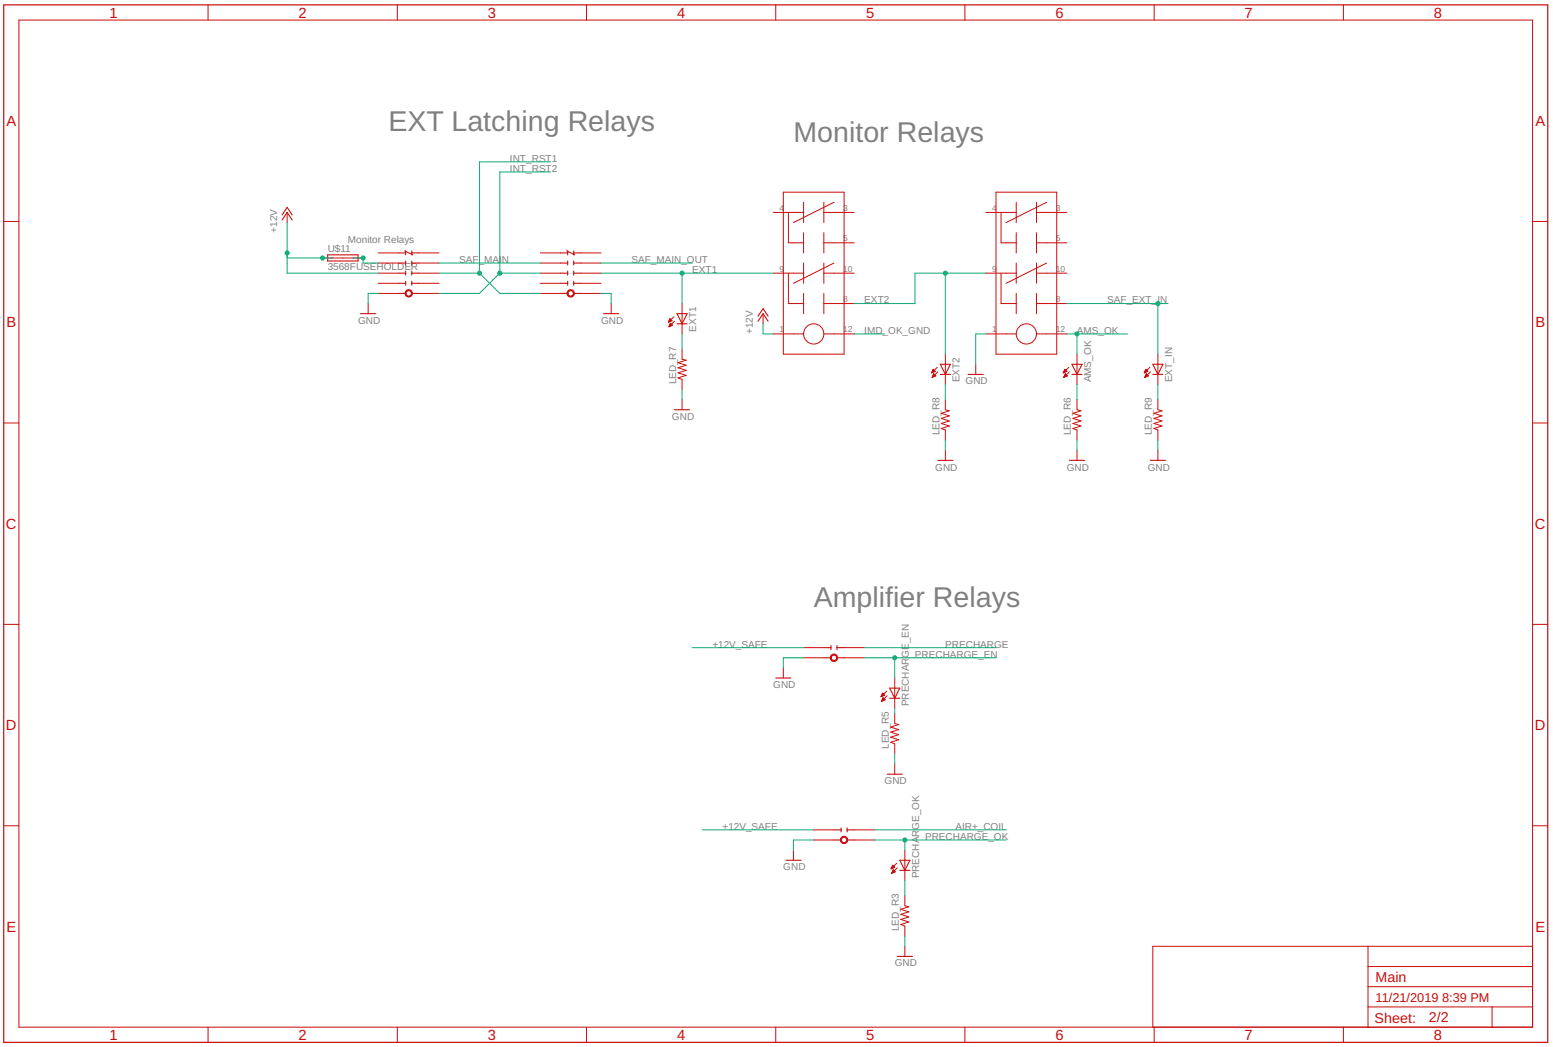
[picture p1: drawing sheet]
<svg xmlns="http://www.w3.org/2000/svg" width="273mm" height="184mm" viewBox="0 0 273 184" stroke-linecap="round" stroke-linejoin="round" font-family="sans-serif">
<g fill="none" stroke="#c90d0c" stroke-width=".18">
<path d="M3.3 3.5h265.8v176.9h-265.8zM36.5 .9v2.6M69.8 .9v2.6M103 .9v2.6M136.2 .9v2.6M169.4 .9v2.6M202.6 .9v2.6M235.9 .9v2.6M.7 38.9h2.6M50.4 37.3v1.8M135.8 37.3h5.3M137.5 33.8h10.7v28.4h-10.7z"/>
<path d="M138.4 37.3v5.3h2.7M141.1 35.5v3.6M144.7 35.5v3.6M144.7 37.3h5.3M146.4 35.5l-7.1 3.6M173.1 37.3h5.3M174.9 33.8h10.6v28.4h-10.6zM175.8 37.3v5.3h2.6M178.4 35.5v3.6M182 37.3h5.3M182 35.5v3.6M183.8 35.5l-7.1 3.6"/>
<path d="M269.1 38.9h2.7M56.6 45.3h7.2M64.6 53.3v1.8M66.4 51.5h3.6M66.4 44.4h3.6M66.4 49.8h3.6M66.4 48h3.6M66.4 46.2h3.6M73.5 51.5h3.6M73.5 44.4h3.6M73.5 49.8h3.6M73.5 48h3.6"/>
<path d="M73.5 46.2h3.6M94.9 51.5h3.5M94.9 44.4h3.5M94.9 49.8h3.5M94.9 48h3.5M94.9 46.2h3.5M102 51.5h3.5M102 44.4h3.5M102 49.8h3.5M102 48h3.5M102 46.2h3.5M107.3 53.3v1.8"/>
<path d="M117.4 56.5h.1M117.4 56.4h.3M117.5 56.4h.4M117.5 57.4h.1M117.5 56.3h.5M117.5 57.3h.2M117.5 56.2h.4M117.5 57.2h.4M117.6 56.1h.2M117.6 57.1h.5M117.6 56.1h.1M117.6 57.1h.4"/>
<path d="M117.6 56l.4 .3-.6 .3zM117.6 56h.1M117.6 57h.3M117.7 56.9h.1M117.7 56.8h.1M118.1 57.1l-.4-.3-.2 .6M118.1 57.1l-.6 .3M118.3 55.6l-.9 1M118.4 56.4l-.9 1M119.8 53.3v5.3M134 55.1v1.8M135.8 48h5.3"/>
<path d="M135.8 58.6h5.3M138.4 48v5.3h2.7M141.1 40.9v3.5M141.1 46.2v3.6M141.1 51.5v3.6M144.7 48h5.3M144.7 40.9v3.5M144.7 46.2v3.6M144.7 51.5v3.6M144.7 58.6h5.3M144.7 53.3h5.3M144.7 42.6h5.3"/>
<path d="M146.4 46.2l-7.1 3.6M173.1 48h5.3M173.1 58.6h5.3M175.8 48v5.3h2.6M178.4 40.9v3.5M178.4 46.2v3.6M178.4 51.5v3.6M182 48h5.3M182 58.6h5.3M182 53.3h5.3M182 42.6h5.3M182 40.9v3.5"/>
<path d="M182 46.2v3.6M182 51.5v3.6M183.8 46.2l-7.1 3.6M.7 74.3h2.6M119.8 61.3v1.8l.7 .2-1.5 .4 1.5 .4-1.5 .5 1.5 .4-1.5 .5 1.5 .4-1.5 .5 .8 .2v1.8M119.8 70.2v1.8M163.6 65.4h.1M163.6 65.4h.2M163.7 65.3h.3M163.7 66.3h.1M163.7 65.2h.5M163.7 66.2h.2"/>
<path d="M163.7 65.1h.4M163.7 66.1h.4M163.8 65.1h.3M163.8 66h.4M163.8 65h.2M163.8 66h.5M163.8 64.9h.1M163.8 65.9h.4M163.9 65.8h.2M163.9 65.7h.1M163.9 65.6l.4 .4-.6 .3zM164.2 65.2l-.4-.3-.2 .6"/>
<path d="M164.2 65.2l-.6 .3M164.6 64.5l-1 1M164.7 65.3l-1 1M166 62.2v5.3M166 70.2v1.8l.7 .1-1.4 .5 1.4 .4-1.4 .5 1.4 .4-1.4 .5 1.4 .4-1.4 .5 .7 .2v1.8M166 79.1v1.7M171.3 64v1.8M186.7 65.4h.1M186.8 65.4h.2M186.8 65.3h.3M186.8 66.3h.1M186.8 65.2h.5"/>
<path d="M186.8 66.2h.2M186.8 65.1h.4M186.9 66.1h.3M186.9 65.1h.3M186.9 66h.4M186.9 65h.2M186.9 64.9h.1M186.9 65.9h.4M187 65.8h.2M187 65.7h.1M187 65.6l.4 .4-.6 .3zM187.3 65.2l-.3-.3-.3 .6"/>
<path d="M187.3 65.2l-.6 .3M187.7 64.5l-1 1M187.8 65.3l-1 1M189.1 62.2v5.3M189.1 70.2v1.8l.7 .1-1.4 .5 1.4 .4-1.4 .5 1.4 .4-1.4 .5 1.4 .4-1.4 .5 .7 .2v1.8M189.1 79.1v1.7M200.9 65.4h.1M201 65.4h.2M201 65.3h.4M201 66.3h.1M201 65.2h.5M201 66.2h.2"/>
<path d="M201.1 65.1h.4M201.1 66.1h.3M201.1 65.1h.3M201.1 66h.5M201.1 65h.2M201.2 64.9h.1M201.2 65.9h.3M201.2 64.9l.3 .3-.6 .3zM201.2 65.8h.2M201.2 65.7h.2M201.3 65.6l-.3 .7M201.3 65.6l.3 .4-.6 .3"/>
<path d="M201.3 65.7h.1M201.9 64.5l-1 1M202 65.3l-1 1M203.3 62.2v5.3M203.3 70.2v1.8l.7 .1-1.4 .5 1.4 .4-1.4 .5 1.4 .4-1.4 .5 1.4 .4-1.4 .5 .7 .2v1.8M203.3 79.1v1.7M269.1 74.3h2.7M.7 109.7h2.6M137.5 117.3v1.8M141.1 115.5h3.6M141.1 113.7h3.6M148.2 115.5h3.6"/>
<path d="M148.2 113.7h3.6M157.1 119.1v5.3M269.1 109.7h2.7M154.7 122.3h.2M154.7 122.2h.3M154.8 122.1h.4M154.8 123.1h.1M154.8 122.1h.5M154.8 123.1h.3M154.9 122h.3M154.9 121.9h.2M154.9 123h.3"/>
<path d="M154.9 122.9h.5M154.9 121.8h.2M154.9 121.8h.1M154.9 122.8h.4M155 121.7l.3 .4-.6 .3zM155 122.7h.3M155 122.7h.2M155 122.6h.1M155.4 122.9l-.4-.4-.2 .7M155.4 122.9l-.6 .3M155.7 121.4l-1 1M155.8 122.2l-1 1"/>
<path d="M157.1 125.3v1.8l.7 .1-1.4 .5 1.4 .4-1.4 .5 1.4 .4-1.4 .5 1.4 .4-1.4 .5 .7 .2v1.8M157.1 134.2v1.8M.7 145h2.6M139.3 149.3v1.8M142.9 147.5h3.5M142.9 145.7h3.5M150 147.5h3.5M150 145.7h3.5M156.5 152.6h.1M156.5 152.5h.2M156.5 152.4h.4M156.6 152.3h.5"/>
<path d="M156.6 153.3h.1M156.6 152.3h.4M156.6 152.2h.4M156.6 153.2h.3M156.7 153.2h.4M156.7 152.1h.2M156.7 152h.1M156.7 153.1h.5M156.7 153h.4M156.7 152l-.2 .6M156.7 152l.4 .3-.6 .3M156.8 152.9h.2"/>
<path d="M156.8 152.9h.1M156.8 152.7l.4 .4-.6 .3zM156.8 152.8h.1M157.5 151.6l-1 1M157.5 152.4l-.9 1M158.9 149.3v5.3M158.9 157.3v1.8l.7 .1-1.4 .5 1.4 .4-1.4 .5 1.4 .4-1.4 .5 1.4 .4-1.4 .5 .7 .2v1.8M269.1 145h2.7M158.9 166.2v1.8M240.2 176.8h28.9M240.2 166.2v14.2M240.2 173.3h28.9"/>
<path d="M240.2 169.7h28.9M262 176.8v3.6M269.1 166.2h-66.7v14.2M36.5 180.4v2.7M69.8 180.4v2.7M103 180.4v2.7M136.2 180.4v2.7M169.4 180.4v2.7M202.6 180.4v2.7M235.9 180.4v2.7"/>
<circle cx="142.9" cy="58.6" r="1.78"/>
<circle cx="180.2" cy="58.6" r="1.78"/>
</g>
<path d="M.7 .9h271.1v182.2h-271.1z" fill="none" stroke="#c90d0c" stroke-width=".21"/>
<g fill="#c90d0c" stroke="#c90d0c" stroke-width=".18">
<path d="M71.3 51.1a.65 .65 0 0 1 1 .1 .65 .65 0 0 1-.3 .9 .65 .65 0 0 1-.9-.6h.2a.47 .47 0 0 1 .7-.4 .47 .47 0 0 1 .1 .8 .47 .47 0 0 1-.8-.2v-.2h-.2z" fill-rule="evenodd"/>
<path d="M99.7 51.1a.65 .65 0 0 1 1 .1 .65 .65 0 0 1-.3 .9 .65 .65 0 0 1-.9-.6h.2a.47 .47 0 0 1 .7-.4 .47 .47 0 0 1 .1 .8 .47 .47 0 0 1-.7-.2l-.1-.2h-.2z" fill-rule="evenodd"/>
<path d="M147.7 147.1a.65 .65 0 0 1 1.1 .1 .65 .65 0 0 1-.4 .9 .65 .65 0 0 1-.9-.6h.2a.48 .48 0 0 1 .7-.5 .48 .48 0 0 1 .1 .8 .48 .48 0 0 1-.7-.1l-.1-.2h-.2z" fill-rule="evenodd"/>
<path d="M145.9 115.1a.65 .65 0 0 1 1.1 .1 .65 .65 0 0 1-.4 .9 .65 .65 0 0 1-.8-.6h.1a.48 .48 0 0 1 .7-.5 .48 .48 0 0 1 .2 .8 .48 .48 0 0 1-.8-.1l-.1-.2h-.1z" fill-rule="evenodd"/>
</g>
<g fill="none" stroke="#c90d0c" stroke-width=".19">
<path d="M49.5 38.6l.9-1.3 .9 1.3M49.5 37.8l.9-1.4 .9 1.4M57.5 44.8h5.4v1h-5.4zM63.3 55.1h2.7M70 49.8h1.2M70 51.5h1.2M70 48h1.2M70 46.2h1.2M70 44.4h1.2M71.1 44.1l1.4 .7M71.2 44.1v.7M71.2 45.8v.7"/>
<path d="M71.2 47.6v.7M71.2 49.4v.7M72.3 49.8h1.2M72.3 44.1v.7M72.3 45.8v.7M72.3 47.6v.7M72.3 49.4v.7M72.3 51.5h1.2M72.3 48h1.2M72.3 46.2h1.2M72.3 44.4h1.2M98.4 49.8h1.3"/>
<path d="M98.4 51.5h1.3M98.4 48h1.3M98.4 46.2h1.3M98.4 44.4h1.3M99.5 44.1l1.4 .7M99.7 44.1v.7M99.7 45.8v.7M99.7 47.6v.7M99.7 49.4v.7M100.7 49.8h1.3M100.7 51.5h1.3M100.7 48h1.3"/>
<path d="M100.7 46.2h1.3M100.7 44.4h1.3M100.7 44.1v.7M100.7 45.8v.7M100.7 47.6v.7M100.7 49.4v.7M106 55.1h2.6M118.9 55.1h1.7l-.8 1.8zM118.9 56.9h1.7M133.1 56.4l.9-1.3 .9 1.3M133.1 55.5l.9-1.3 .9 1.3M118.4 72h2.7"/>
<path d="M165.1 65.8h1.8M165.1 64h1.8l-.9 1.8zM170 65.8h2.7M188.2 65.8h1.8M188.2 64h1.8l-.9 1.8zM202.4 65.8h1.8M202.4 64h1.8l-.9 1.8zM164.7 80.8h2.6M187.8 80.8h2.6M202 80.8h2.6M136.2 119.1h2.7M144.7 113.7h1.2"/>
<path d="M144.7 115.5h1.2M145.9 113.4v.7M147 113.7h1.2M147 113.4v.7M147 115.5h1.2M155.8 136h2.6M156.2 120.9h1.8l-.9 1.7zM156.2 122.6h1.8M138 151.1h2.6M146.4 145.7h1.3M146.4 147.5h1.3M147.7 145.4v.7"/>
<path d="M148.7 145.7h1.3M148.7 145.4v.7M148.7 147.5h1.3M158 151.1h1.8l-.9 1.8zM158 152.9h1.8M157.5 168h2.7"/>
</g>
<g fill="none" stroke="#0dab76" stroke-width=".18">
<path d="M50.4 39.1v8.9h16M96.6 28.4h-12.4v19.6M96.6 30.2h-8.8v17.8M50.4 45.3h8M62 45.3h1.8v.9h2.6M66.4 51.5h-1.8v1.8M77.1 48h7.1M77.1 46.2h17.8M84.2 48l3.6 3.5h7.1M87.8 48h7.1M87.8 48l-3.6 3.5h-7.1M105.5 48h30.3"/>
<path d="M105.5 51.5h1.8v1.8M105.5 46.2h16M119.8 48v5.3M119.8 58.6v2.7M134 56.9v1.7h1.8M150 58.6h5.3M166 48v14.2M173.1 48h-12.4v5.3h-10.7M173.1 58.6h-1.8v5.4M187.3 58.6h10.7M187.3 53.3h17.8M189.1 58.6v3.6"/>
<path d="M203.3 53.3v8.9M119.8 68.4v1.8M166 67.5v2.7M166 77.3v1.8M189.1 67.5v2.7M189.1 77.3v1.8M203.3 67.5v2.7M203.3 77.3v1.8M121.5 113.7h19.6M141.1 115.5h-3.6v1.8M151.8 115.5h23.1M151.8 113.7h23.1"/>
<path d="M157.1 115.5v3.6M157.1 124.4v.9M157.1 132.4v1.8M123.3 145.7h19.6M142.9 147.5h-3.6v1.8M153.5 147.5h23.2M153.5 145.7h23.2M158.9 147.5v1.8M158.9 154.6v2.7M158.9 164.4v1.8"/>
</g>
<g fill="#0dab76" stroke="#0dab76" stroke-width=".18">
<circle cx="56.6" cy="45.3" r=".36"/>
<circle cx="50.4" cy="44.4" r=".36"/>
<circle cx="84.2" cy="48" r=".36"/>
<circle cx="87.8" cy="48" r=".36"/>
<circle cx="189.1" cy="58.6" r=".36"/>
<circle cx="158.9" cy="147.5" r=".36"/>
<circle cx="166" cy="48" r=".36"/>
<circle cx="119.8" cy="48" r=".36"/>
<circle cx="203.3" cy="53.3" r=".36"/>
<circle cx="63.8" cy="45.3" r=".36"/>
<circle cx="157.1" cy="115.5" r=".36"/>
</g>
<g font-size="5" fill="#808080">
<text x="68.2" y="23.1">EXT Latching Relays</text>
<text x="139.3" y="24.9">Monitor Relays</text>
<text x="142.9" y="106.6">Amplifier Relays</text>
</g>
<g font-size="2.6" fill="#c90d0c">
<text x="19.2" y="3.1">1</text>
<text x="52.4" y="3.1">2</text>
<text x="85.7" y="3.1">3</text>
<text x="118.9" y="3.1">4</text>
<text x="152.1" y="3.1">5</text>
<text x="185.3" y="3.1">6</text>
<text x="218.5" y="3.1">7</text>
<text x="251.8" y="3.1">8</text>
<text x="1.1" y="22.1">A</text>
<text x="269.6" y="22.1">A</text>
<text x="1.1" y="57.5">B</text>
<text x="269.6" y="57.5">B</text>
<text x="1.1" y="92.9">C</text>
<text x="269.5" y="92.9">C</text>
<text x="1.1" y="128.2">D</text>
<text x="269.5" y="128.2">D</text>
<text x="1.1" y="163.6">E</text>
<text x="269.6" y="163.6">E</text>
<text x="19.2" y="182.6">1</text>
<text x="52.4" y="182.6">2</text>
<text x="85.7" y="182.6">3</text>
<text x="118.9" y="182.6">4</text>
<text x="152.1" y="182.6">5</text>
<text x="185.3" y="182.6">6</text>
<text x="218.5" y="182.6">7</text>
<text x="251.8" y="182.6">8</text>
</g>
<g font-size="2.5" fill="#c90d0c">
<text x="241.5" y="172.4">Main</text>
<text x="241.4" y="179.6">Sheet:</text>
<text x="250.9" y="179.5">2/2</text>
</g>
<g font-size="2.2" fill="#c90d0c">
<text x="241.5" y="176">11/21/2019</text>
<text x="253.2" y="176">8:39 PM</text>
</g>
<g font-size="1.8" fill="#808080">
<text x="89.5" y="28.4">INT_RST1</text>
<text x="89.5" y="30.2">INT_RST2</text>
<text x="48.6" y="40.9" transform="rotate(-90 48.6 40.9)">+12V</text>
<text x="57.5" y="47.3">3568FUSEHOLDER</text>
<text x="57.5" y="44.3">U$11</text>
<text x="61.1" y="42.6">Monitor Relays</text>
<text x="80.6" y="46.2">SAF_MAI</text>
<text x="88.1" y="46.2">N</text>
<text x="110.9" y="46.2">SAF_MAIN_OUT</text>
<text x="121.5" y="48">EXT1</text>
<text x="151.8" y="53.3">EXT2</text>
<text x="194.4" y="53.3">SAF_EXT_IN</text>
<text x="62.9" y="56.9">GND</text>
<text x="105.5" y="56.9">GND</text>
<text x="122.2" y="58.3" transform="rotate(-90 122.2 58.3)">EXT1</text>
<text x="132.2" y="58.6" transform="rotate(-90 132.2 58.6)">+12V</text>
<text x="151.8" y="58.6">IMD_OK_GND</text>
<text x="189.1" y="58.6">AMS_OK</text>
<text x="118.7" y="67.5" transform="rotate(-90 118.7 67.5)">LED_R7</text>
<text x="168.5" y="67.2" transform="rotate(-90 168.5 67.2)">EXT2</text>
<text x="169.5" y="67.5">GND</text>
<text x="191.6" y="67.2" transform="rotate(-90 191.6 67.2)">AMS_OK</text>
<text x="205.8" y="67.2" transform="rotate(-90 205.8 67.2)">EXT_IN</text>
<text x="118" y="73.7">GND</text>
<text x="164.9" y="76.4" transform="rotate(-90 164.9 76.4)">LED_R8</text>
<text x="188" y="76.4" transform="rotate(-90 188 76.4)">LED_R6</text>
<text x="202.3" y="76.4" transform="rotate(-90 202.3 76.4)">LED_R9</text>
<text x="164.2" y="82.6">GND</text>
<text x="187.3" y="82.6">GND</text>
<text x="201.5" y="82.6">GND</text>
<text x="125.1" y="113.7">+12V_SAFE</text>
<text x="166" y="113.7">PRECHARGE</text>
<text x="159.6" y="115.5" transform="rotate(-90 159.6 115.5)">GE_EN</text>
<text x="160.6" y="115.5">PRECHARGE_EN</text>
<text x="135.8" y="120.9">GND</text>
<text x="159.6" y="124.1" transform="rotate(-90 159.6 124.1)">PRECHAR</text>
<text x="156" y="131.5" transform="rotate(-90 156 131.5)">LED_R5</text>
<text x="155.3" y="137.7">GND</text>
<text x="126.9" y="145.7">+12V_SAFE</text>
<text x="161.4" y="145.7" transform="rotate(-90 161.4 145.7)">GE_OK</text>
<text x="162.4" y="147.5">PRECHARGE_OK</text>
<text x="167.8" y="145.7">AIR+_COIL</text>
<text x="137.5" y="152.8">GND</text>
<text x="161.4" y="154.3" transform="rotate(-90 161.4 154.3)">PRECHAR</text>
<text x="157.8" y="163.5" transform="rotate(-90 157.8 163.5)">LED_R3</text>
<text x="157.1" y="169.7">GND</text>
</g>
<g font-size="1.5" fill="#808080">
<text x="136.9" y="37.1">4</text>
<text x="148.1" y="37.1">3</text>
<text x="174.2" y="37.1">4</text>
<text x="185.4" y="37.1">3</text>
<text x="136.9" y="47.7">9</text>
<text x="148.1" y="42.4">5</text>
<text x="148.1" y="47.7">10</text>
<text x="174.2" y="47.7">9</text>
<text x="185.4" y="42.4">5</text>
<text x="185.4" y="47.7">10</text>
<text x="148.1" y="53.1">8</text>
<text x="185.4" y="53.1">8</text>
<text x="136.9" y="58.4">1</text>
<text x="148.1" y="58.4">12</text>
<text x="174.2" y="58.4">1</text>
<text x="185.4" y="58.4">12</text>
</g>
</svg>
